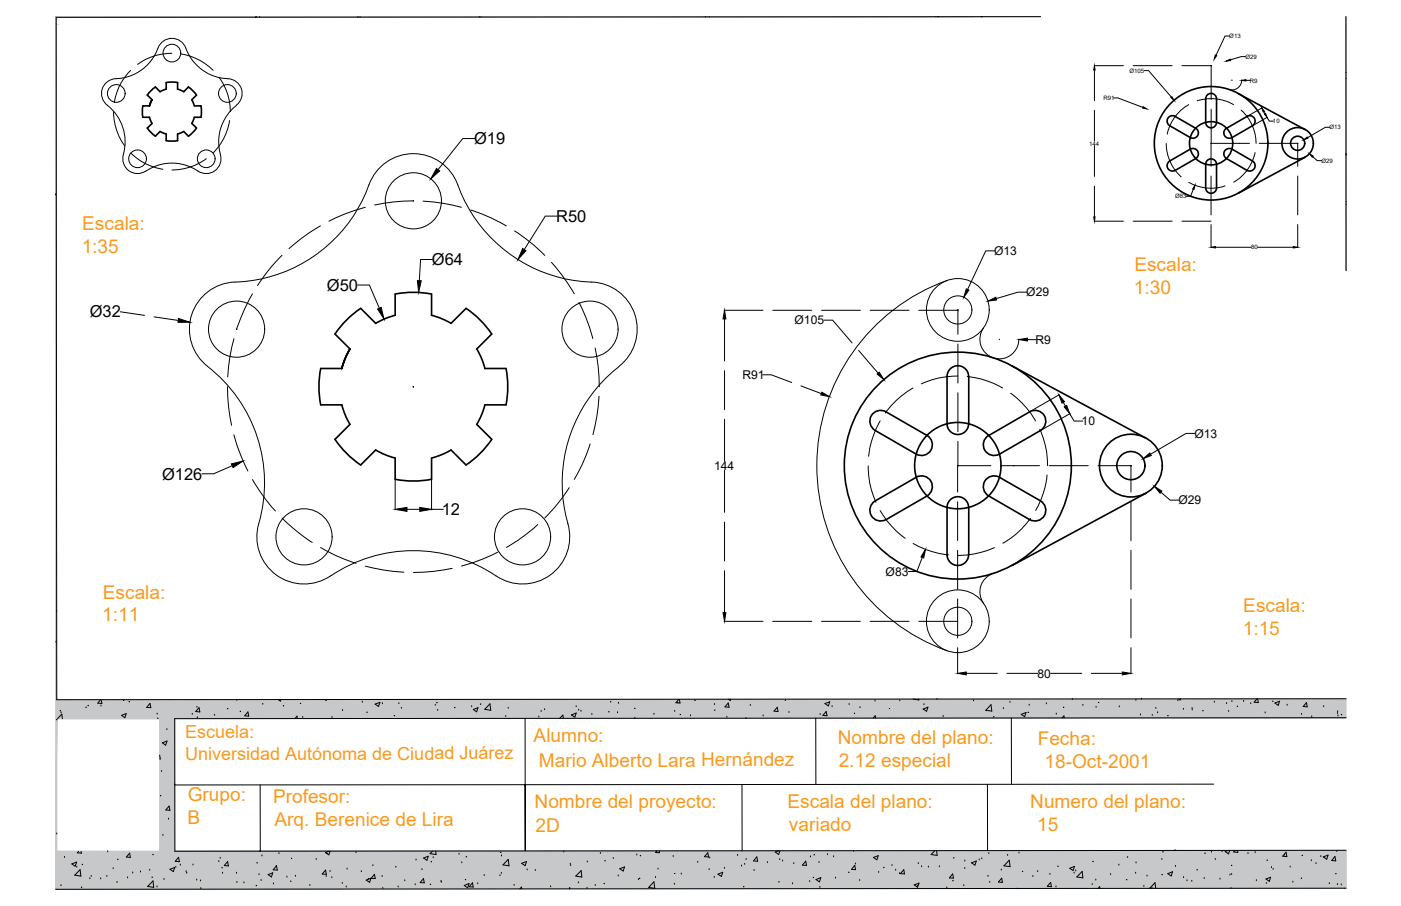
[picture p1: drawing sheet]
<svg xmlns="http://www.w3.org/2000/svg" width="432mm" height="279mm" viewBox="0 0 432 279" stroke-linecap="round" stroke-linejoin="round" font-family="sans-serif">
<!-- layer: Layer1 -->
<g fill="none" stroke="#000" stroke-width=".51">
<path d="M45.4 29.3l1.5 1.5-.8 1.9h-2.1l-.1 1.7 .1 1.8h2.1l.8 1.9-1.5 1.4 1.1 1.4 1.4 1.1M47.9 26.8l1.4 1.5 1.9-.8v-2l1.8-.2 1.7 .2v2l1.9 .8 1.5-1.5 1.3 1.2 1.2 1.3M47.9 26.8l-1.4 1.2-1.1 1.3M59.1 30.8l.8 1.9h2l.2 1.7-.1 1.8h-2.1l-.8 1.9M59.1 38.1l1.5 1.4-1.2 1.4-1.3 1.1-1.5-1.4M60.6 29.3l-1.5 1.4M360.2 36.1l.7-.4h.9l6.7 3.8a1.67 1.67 0 0 1 .6 2.3 1.67 1.67 0 0 1-2.2 .6l-6.7-3.9-.5-1.2zM371.6 30.5v7.3a1.67 1.67 0 0 0 1.7 1.6 1.67 1.67 0 0 0 1.6-1.6v-7.3M371.6 30.5a1.67 1.67 0 0 1 1.7-1.7 1.67 1.67 0 0 1 1.6 1.7M377.7 39.8l6.6-3.9a1.67 1.67 0 0 1 2.3 .6 1.67 1.67 0 0 1-.6 2.3l-6.3 3.6a1.67 1.67 0 0 1-2.2-.4 1.67 1.67 0 0 1 .2-2.2zM381.6 28.8l20.7 11.2M49.3 40.6l-1.4 1.4"/>
<path d="M49.3 40.5l1.9 .8v2.1l1.8 .1 1.7-.1v-2.1l1.9-.8M360.2 49.9l6.7-3.9a1.67 1.67 0 0 1 2.2 .6 1.67 1.67 0 0 1-.6 2.3l-6.3 3.6a1.67 1.67 0 0 1-2.1-.4 1.67 1.67 0 0 1 .1-2.2zM372.1 49.5a1.67 1.67 0 0 1 1.8-.4 1.67 1.67 0 0 1 1 1.6v7.2a1.67 1.67 0 0 1-1.6 1.7 1.67 1.67 0 0 1-1.7-1.7v-7.2zM377.7 46.3l1.2-.5 .8 .2 6.3 3.6a1.67 1.67 0 0 1 .6 2.3 1.67 1.67 0 0 1-2.3 .6l-6.6-3.9-.5-1.1zM402.3 48.5l-20.7 11.1M115.8 99.7a22.8 22.8 0 0 1 6-2.5v-6.5a29 29 0 0 1 11.2 0v6.5l3.1 1.1 2.9 1.4 4.6-4.6a29 29 0 0 1 8 7.9l-4.7 4.6a22.2 22.2 0 0 1 2.6 6.1M115.8 99.7l-4.6-4.6a29 29 0 0 0-7.9 7.9l4.5 4.6a22.7 22.7 0 0 0-2.5 6.1l-6.5-.1a29 29 0 0 0 0 11.2l6.6 .1a22 22 0 0 0 2.4 6l-4.5 4.6a29 29 0 0 0 7.9 7.9l4.6-4.6M149.4 113.6l6.6 .1a29.1 29.1 0 0 1 0 11.1l-6.6 .1M298.5 116.1a3.3 3.3 0 0 0-3.3-3.3 3.3 3.3 0 0 0-3.3 3.3v14.6a3.3 3.3 0 0 0 3.3 3.3 3.3 3.3 0 0 0 3.3-3.3M298.6 116.1v14.6M311.9 112.8l41.2 22.3M115.8 138.8a22.8 22.8 0 0 0 6 2.5"/>
<path d="M149.5 124.8a22.2 22.2 0 0 1-2.6 6.1l4.7 4.6a29 29 0 0 1-8 7.9l-4.6-4.6a22.8 22.8 0 0 1-6 2.5M317.3 127l-12.6 7.3a3.3 3.3 0 0 0-1.2 4.5 3.3 3.3 0 0 0 4.5 1.2M317.3 127a3.3 3.3 0 0 1 4.6 1.2 3.3 3.3 0 0 1-1.2 4.5l-12.6 7.4M121.8 141.3v6.5a29.1 29.1 0 0 0 11.2 0v-6.5M269.8 154.5a3.3 3.3 0 0 0-1.3 4.5 3.3 3.3 0 0 0 4.6 1.2M269.8 154.4l12.6-7.2a3.3 3.3 0 0 1 4.5 1.2 3.3 3.3 0 0 1-1.2 4.5l-12.6 7.3M282.4 140a3.3 3.3 0 0 0 4.5-1.2 3.3 3.3 0 0 0-1.2-4.5l-12.6-7.3a3.3 3.3 0 0 0-4.6 1.2 3.3 3.3 0 0 0 1.3 4.5l12.6 7.4M298.5 156.5a3.3 3.3 0 0 0-3.3-3.3 3.3 3.3 0 0 0-3.3 3.3v14.6a3.3 3.3 0 0 0 3.3 3.3 3.3 3.3 0 0 0 3.3-3.3M298.6 156.5v14.6M320.7 154.5a3.3 3.3 0 0 1 1.2 4.5 3.3 3.3 0 0 1-4.6 1.2M320.7 154.4l-12.7-7.2a3.3 3.3 0 0 0-4.5 1.2 3.3 3.3 0 0 0 1.2 4.5l12.6 7.3M353.1 152.1l-41.2 22.3"/>
<circle cx="373.3" cy="44.2" r="17.5"/>
<circle cx="373.3" cy="44.2" r="6.7"/>
<circle cx="399.9" cy="44.2" r="4.8"/>
<circle cx="399.9" cy="44.2" r="2.18"/>
<circle cx="295.2" cy="143.6" r="35"/>
<circle cx="295.2" cy="143.6" r="13.3"/>
<circle cx="348.6" cy="143.6" r="9.7"/>
<circle cx="348.6" cy="143.6" r="4.3"/>
</g>
<!-- layer: Layer4 -->
<g fill="none" stroke="#000" stroke-width=".31">
<path d="M53 16.4a17.3 17.3 0 0 0-10.6 3.5M55.8 16.7a18 18 0 0 1 9.9 5M35 34.4a17.9 17.9 0 0 0 3.4 10.6M40.3 21.7a17.3 17.3 0 0 0-5.1 9.9M67.5 23.8a17.9 17.9 0 0 1 3.5 10.6M70.7 37.2a18 18 0 0 1-5 9.9M366.4 32.3a13.6 13.6 0 0 0-6.7 9.1M369 31.1a13.7 13.7 0 0 1 11.2 1.2M373.3 33.7v10.5h11.8M373.3 20.2v10.5M382.5 34a13.9 13.9 0 0 1 4.6 10.2M40.3 47.2a17.8 17.8 0 0 0 9.9 5"/>
<path d="M63.6 49a18 18 0 0 1-10.6 3.4M359.5 44.3a13.9 13.9 0 0 0 4.6 10.2M366.4 56.2a13.7 13.7 0 0 0 11.2 1.1M386.8 47a13.8 13.8 0 0 1-6.6 9.2M388.1 44.2h11.9M86.9 78.8a50.5 50.5 0 0 0-7.5 9.3M98.8 69.7a51.6 51.6 0 0 0-9.7 7M112.6 63.9l-.5 .2a53.1 53.1 0 0 0-10.7 4.1M127.4 61.9a56.1 56.1 0 0 0-11.9 1.3M130.4 62h.1a54.9 54.9 0 0 1 11.7 1.9M145.1 64.8a50.8 50.8 0 0 1 10.9 4.9M158.6 71.2a53.4 53.4 0 0 1 9.3 7.6"/>
<path d="M77.8 90.6a56.8 56.8 0 0 0-4.9 11M170 80.9a56.3 56.3 0 0 1 7 9.7M178.4 93.2a53.4 53.4 0 0 1 4.3 11.2M295.2 95.6v7.5M70.1 119.3a56.1 56.1 0 0 0 1.3 11.9M72.1 104.5a54.4 54.4 0 0 0-1.9 11.8M183.4 107.3a56.1 56.1 0 0 1 1.3 12M281.4 119.6a27.1 27.1 0 0 0-8.6 7.8M295.2 116a25.7 25.7 0 0 0-11.2 2.4M295.2 106.1v12M298.1 116.1a27.4 27.4 0 0 1 10.9 3.6M72.1 134.1a50 50 0 0 0 4.3 11.2"/>
<path d="M181.9 136.9a49.7 49.7 0 0 1-4.9 10.9M184.6 122.2v.2a58.9 58.9 0 0 1-1.8 11.6M271.3 129.8l-.3 .4a27 27 0 0 0-3.3 10.5M295.2 136.1v7.5h10.2M295.2 121.1v12M311.5 121.3l.2 .1a27 27 0 0 1 7.5 8.4M320.5 132.4a26.1 26.1 0 0 1 2.4 11.2M77.8 147.9l.5 .9a53.6 53.6 0 0 0 6.6 8.8M87 159.8a54.9 54.9 0 0 0 9.2 7.5M175.4 150.4a51 51 0 0 1-7.5 9.3M267.6 143.7a26.2 26.2 0 0 0 2.4 11.2M271.3 157.5a28.1 28.1 0 0 0 7.7 8.5"/>
<path d="M308.4 143.6h12M317.6 159.9a25.9 25.9 0 0 1-8.5 7.6M322.7 146.5a26.7 26.7 0 0 1-3.5 10.9M323.4 143.6h12M338.4 143.6h10.2M98.8 168.8a48.8 48.8 0 0 0 10.9 4.9M112.6 174.6a58 58 0 0 0 11.9 1.9M139.4 175.3a56.9 56.9 0 0 1-12 1.2M153.4 170.3a53.4 53.4 0 0 1-11.2 4.3M165.7 161.8a54.4 54.4 0 0 1-9.6 7M281.4 167.6a28 28 0 0 0 11 3.5M306.5 168.9l-.3 .1a26.4 26.4 0 0 1-10.9 2.3"/>
</g>
<!-- layer: Layer3 -->
<g fill="none" stroke="#000" stroke-width=".31">
<path d="M378.9 11.1h-1.3l-2.8 6M383.9 17.5h-1.3l-3.4 1M337.3 20.2h8.9M337.3 21.6v9.4M337.3 34.1v9.4M343.2 30.2h1.3l7.8 2.9M349.3 20.2h12M352.6 21.8h1.4l7 8.1M364.3 20.2h9M373.3 20.2h.1M379.6 24.7h.1M379.7 24.7v.1"/>
<path d="M382.7 24.7a3 3 0 0 1-3.9 2.9M384 24.8h1.4M388.9 33.3l-4.6 2.6M389.5 34.5l.3 .5M390.5 36.2l.7 1.2h1.3M390.6 36.2l-4.6 2.6M409.8 39.3h-1.3l-5.5 3.2M146.3 42.7h-3.7l-7.6 9.6M337.3 44.9v9.5M337.3 57.4v9.5M367.8 58.3l-.9 2.3h-1.3M373.3 54.3v12"/>
<path d="M373.3 44.3v7M381.9 44.2v.1M399.9 44.2l.1 7.1M400 54.3v12M404.6 48.3l1.4 1.2h1.3M127.3 61.9h.2M127.4 61.9v.1M171.7 66.6h-3.6l-6.5 10.4M306.5 77.4h-2.7l-5.6 11.9M337.3 68.2h8.9M349.3 68.2h12M364.3 68.2h9"/>
<path d="M373.3 69.3v7M374.6 76.3h11M387.6 76.3h11M400 69.3v7M37.1 96.2l7.4 1.1M47.5 97.7l7.4 1.1M110.2 87.9h3.6l3.1 7.2M133.3 80h-3.7l-.4 6.5M223.2 95.7h12M223.3 98.4v12.9M238.2 95.7h12M253.2 95.7h12"/>
<path d="M254 98.7h2.6l6 7.1M268.2 95.7h12M283.2 95.7h12M295.1 95.6h.2M295.2 95.6v.1M316.4 90.1h-2.7l-6.7 2M72.9 101.5h.1M72.9 101.4v.2M127.4 119.2l-.1 .1M223.3 114.3v12M235 115.6h2.7l6.3 2.4M246.8 119l6.4 2.4"/>
<path d="M264.6 108l6 7.1M308 104.7h.1M314 104.6a6 6 0 0 1-7.8 5.8M316.7 104.7h2.7M223.3 129.3v13M326.5 121.7l-9.1 5.3M327.7 124.1l.7 1.1M329.7 127.6l1.3 2.3h2.7M329.8 127.5l-9.1 5.3M368.2 133.7h-2.7l-10.9 6.4M71.6 143.6l-5.7 2.5h-3.7M121.8 147.8v9.4"/>
<path d="M125.4 157.1h4M133 147.8v9.4M133 157.1h3.7M223.3 145v13M295.1 154.7v12M295.2 143.6v.1M295.3 143.6l-.2 8.1M312.4 143.6h.1M312.5 143.6v.1M348.5 143.6h.1M348.6 143.6v8.1M348.6 154.7v12"/>
<path d="M357.8 151.8l2.8 2.4h2.7M223.3 161v12M223.3 176v12.9M284.3 171.9l-1.7 4.3h-2.7M295.1 169.7v12.1M348.6 169.7v12.1M223.2 191.6h12M238.2 191.6h12M253.2 191.6h12M268.2 191.6h12M283.2 191.6h12M295.1 184.7v12"/>
<path d="M295.1 199.7v8.1M348.6 184.7v12M348.6 199.7v8.1M297.8 207.7h9.6M310.3 207.7h9.6M323.9 207.7h9.5M336.4 207.7h9.5"/>
</g>
<g fill="#000" stroke="#000" stroke-width=".31">
<path d="M374.6 16.9l.4 .3-.8 1.1zM377.9 18.9l1.2-.6 .2 .4zM337.3 20.2l.2 1.4h-.4zM352.3 32.9l1.2 .7-1.3-.3zM360.8 30.1l.4-.3 .7 1.2zM382.7 24.8l1.3-.2v.4zM388.9 33.3l.8 1-.4 .3zM389.7 35.2l.4-.3 .4 1.3zM134.5 52l1 .7-2.7 2.5zM368.3 57.1l-.3 1.3-.4-.1zM401.8 43.1l1.1-.8 .2 .3zM403.6 47.4l1.1 .7-.2 .4z"/>
<path d="M161.1 76.6l1 .7-2.5 2.8zM337.1 66.9h.4l-.2 1.3zM373.3 76.3l1.3-.3v.5zM398.6 76l1.4 .3-1.4 .2zM55 98.2l3.5 1.2h-3.6zM116.4 95.3l1.1-.5 .9 3.6zM128.7 86.5l1.1 .1-.8 3.6zM223.3 95.7l.4 2.7h-.9zM297.8 89.1l.8 .4-1.5 2.2zM304.5 92.9l2.4-1.2 .3 .8zM270.3 115.4l.7-.6 1.4 2.3zM314 104.7l2.7-.4v.9z"/>
<path d="M253.3 121l2.4 1.3-2.7-.5zM326.4 121.8l1.7 2.1-.8 .4zM328 125.5l.8-.5 .9 2.6zM352.3 141.4l2.1-1.7 .4 .8zM71.3 143.1l3.6-.9-3.1 2zM121.8 157.1l3.6-.6v1.2zM129.4 156.5l3.6 .6-3.6 .6zM355.8 150l2.3 1.4-.6 .7zM285.2 169.4l-.5 2.7-.9-.3zM222.8 188.9h.9l-.4 2.7zM295.1 207.7l2.7-.5v.9zM345.9 207.2l2.7 .5-2.7 .4z"/>
</g>
<!-- layer: Layer2 -->
<g fill="none" stroke="#000" stroke-width=".31">
<path d="M48.7 14.9a14.2 14.2 0 0 1-13 9.4M48.7 14.8a4.6 4.6 0 0 1 4.3-3 4.6 4.6 0 0 1 4.3 3M57.3 14.9a14.3 14.3 0 0 0 13 9.4M35.7 24.3a4.6 4.6 0 0 0-4.2 3.1 4.6 4.6 0 0 0 1.5 5 14.6 14.6 0 0 1 4.9 16 4.6 4.6 0 0 0 2.1 4.5 4.6 4.6 0 0 0 5-.2M70.2 24.3a4.6 4.6 0 0 1 4.2 3.1 4.6 4.6 0 0 1-1.5 5M72.9 32.5a14.5 14.5 0 0 0-4.8 15.9 4.6 4.6 0 0 1-2.2 4.5 4.6 4.6 0 0 1-4.9-.2M45 52.8a14.2 14.2 0 0 1 16 0M182.3 87a14.5 14.5 0 0 1 13.4 10 14.5 14.5 0 0 1-4.9 16M182.4 87a45.7 45.7 0 0 1-41.8-31.2 14.5 14.5 0 0 0-13.8-8.4 14.5 14.5 0 0 0-13.1 9.6 45.6 45.6 0 0 1-42.6 30.1 14.5 14.5 0 0 0-12.2 10.5 14.5 14.5 0 0 0 5.1 15.4M291.9 86.5a60.7 60.7 0 0 0-40.1 57.1 60.7 60.7 0 0 0 40.1 57.1M64 113a45.6 45.6 0 0 1 15.4 49.8 14.5 14.5 0 0 0 6.3 14.9 14.5 14.5 0 0 0 16.2-.1 45.7 45.7 0 0 1 51 0M190.8 113a45.4 45.4 0 0 0-15.8 48.6"/>
<path d="M303.1 101.2a6 6 0 0 0 3 9.1M175 161.5a14.5 14.5 0 0 1-5.4 15.8 14.5 14.5 0 0 1-16.7 .3M306.1 176.8a6 6 0 0 0-3 9.2"/>
<circle cx="53" cy="16.4" r="2.73"/>
<circle cx="35.8" cy="28.8" r="2.73"/>
<circle cx="70.1" cy="28.8" r="2.73"/>
<circle cx="42.4" cy="49" r="2.73"/>
<circle cx="63.6" cy="49" r="2.73"/>
<circle cx="127.4" cy="61.9" r="8.7"/>
<circle cx="295.2" cy="95.6" r="9.7"/>
<circle cx="295.2" cy="95.6" r="4.3"/>
<circle cx="72.9" cy="101.5" r="8.7"/>
<circle cx="181.8" cy="101.5" r="8.7"/>
<circle cx="93.7" cy="165.6" r="8.7"/>
<circle cx="161.1" cy="165.6" r="8.7"/>
<circle cx="295.2" cy="191.6" r="9.7"/>
<circle cx="295.2" cy="191.6" r="4.3"/>
</g>
<!-- layer: 0 -->
<g fill="#c7c8ca" stroke="#c7c8ca" stroke-width=".31">
<path d="M17.1 5.3h.2z"/>
<path d="M17.1 6h.2z"/>
<path d="M17.1 7.4l.2 .1z"/>
<path d="M17.5 215.8l397.4-.3v.3z"/>
<path d="M17.1 209.2l.4 6.6h-.4z"/>
<path d="M17.1 221.4l36.7 .2h-36.7z"/>
<path d="M53.9 262.5l361-.3v.3z"/>
<path d="M17.1 261.2l.4 1.4h-.4z"/>
<path d="M17.1 262.6l397.8 .4h-397.8z"/>
<path d="M17.1 263.9l397.8 .4h-397.8z"/>
<path d="M17.1 265.7l397.8 .7h-397.8z"/>
<path d="M17.1 267l397.8 .6h-397.8z"/>
<path d="M17.1 267.6l397.8 .6h-397.8z"/>
<path d="M17.1 268.2l397.8 .6h-397.8z"/>
<path d="M17.1 268.8l397.8 .5h-397.8z"/>
<path d="M17.1 269.3l397.8 .5h-397.8z"/>
<path d="M17.1 269.9l397.8 .4h-397.8z"/>
<path d="M17.1 270.3l397.8 .5h-397.8z"/>
<path d="M17.1 270.9l397.8 .3h-397.8z"/>
<path d="M17.1 271.2l397.8 .5h-397.8z"/>
<path d="M17.1 271.7l397.8 .3h-397.8z"/>
<path d="M17.1 272l397.8 .5h-397.8z"/>
<path d="M17.1 272.5l397.8 .2h-397.8z"/>
<path d="M17.1 272.7l397.8 .4h-397.8z"/>
<path d="M17.1 273.1l397.8 .1z"/>
<path d="M17.1 273.2l397.8 .4h-397.8z"/>
<path d="M17.1 273.6l397.8 .2h-397.8z"/>
<path d="M17.1 273.9h397.3z"/>
<path d="M17.1 274l88.2 .2h-88.2z"/>
<path d="M17.1 5.1h283.1zM247.5 5.1h73.2z"/>
<path d="M17.1 5.3l283.1-.2zM17.1 5.1h283.1l-283.1 .2z"/>
<path d="M17.3 5.3l-.2 .7h.2zM17.1 5.3h.2l-.2 .7z"/>
<path d="M17.3 6l-.2 1.4 .2 .1zM17.1 6h.2l-.2 1.4z"/>
<path d="M414.8 5.1l.1 78.4zM414.8 5.1l.1 1.2z"/>
<path d="M17.3 7.5l-.2 201.7 .4 6.6zM17.1 7.5h.2l-.2 201.7z"/>
<path d="M17.1 221.3h397.8v-.1zM17.1 216l397.8 5.2-397.8 .1z"/>
<path d="M17.1 216l397.8 5.2v-5.4zM17.1 215.8h397.8l-397.8 .2z"/>
<path d="M17.1 221.4l36.7 .2 361.1-.3zM17.1 221.3h397.8z"/>
<path d="M17.1 221.6h36.7zM17.1 221.6h36.7z"/>
<path d="M49.2 221.6l4.7 40.9-.1-40.9zM49.2 221.6l4.7 40.9h-4.7z"/>
<path d="M49.2 262.5l365.7 .1zM49.2 262.5l365.7 .1z"/>
<path d="M17.5 221.6l-.4 39.6 .4 1.4zM17.1 221.6h.4l-.4 39.6z"/>
<path d="M17.1 262.6h397.8zM17.1 262.6h397.8z"/>
<path d="M17.1 262.6l397.8 .4v-.4zM17.1 262.6h397.8z"/>
<path d="M17.1 263.9l397.8-.1zM17.1 263l397.8 .8-397.8 .1z"/>
<path d="M17.1 263l397.8 .8v-.8zM17.1 263h397.8z"/>
<path d="M17.1 263.9l397.8 .4v-.4zM17.1 263.9h397.8z"/>
<path d="M17.1 265.2l397.8-.1zM17.1 264.4l397.8 .7-397.8 .1z"/>
<path d="M17.1 264.4l397.8 .7v-.8zM17.1 264.3h397.8z"/>
<path d="M17.1 265.7h397.8zM17.1 265.2l397.8 .5h-397.8z"/>
<path d="M17.1 265.2l397.8 .5v-.5zM17.1 265.2h397.8z"/>
<path d="M17.1 265.7l397.8 .7v-.7zM17.1 265.7h397.8z"/>
<path d="M17.1 267l397.8-.1zM17.1 266.5l397.8 .4-397.8 .1z"/>
<path d="M17.1 266.5l397.8 .4v-.5zM17.1 266.4h397.8z"/>
<path d="M17.1 267l397.8 .6v-.6zM17.1 267h397.8z"/>
<path d="M17.1 267.6l397.8 .6v-.6zM17.1 267.6h397.8z"/>
<path d="M17.1 268.2l397.8 .6v-.6zM17.1 268.2h397.8z"/>
<path d="M17.1 268.8l397.8 .5v-.5zM17.1 268.8h397.8z"/>
<path d="M17.1 269.3l397.8 .5v-.5zM17.1 269.3h397.8z"/>
<path d="M17.1 269.9l397.8 .4v-.5zM17.1 269.8h397.8z"/>
<path d="M17.1 270.3l397.8 .5v-.5zM17.1 270.3h397.8z"/>
<path d="M17.1 270.9l397.8 .3v-.4zM17.1 270.8h397.8z"/>
<path d="M17.1 271.2l397.8 .5v-.5zM17.1 271.2h397.8z"/>
<path d="M17.1 271.7l397.8 .3v-.3zM17.1 271.7h397.8z"/>
<path d="M17.1 272l397.8 .5v-.5zM17.1 272h397.8z"/>
<path d="M17.1 272.5l397.8 .2v-.2zM17.1 272.5h397.8z"/>
<path d="M17.1 272.7l397.8 .4v-.4zM17.1 272.7h397.8z"/>
<path d="M17.1 273.1l397.8 .1zM17.1 273.1h397.8z"/>
<path d="M17.1 273.2l397.8 .4v-.4zM17.1 273.2h397.8z"/>
<path d="M17.1 273.6h397.8zM17.1 273.6h397.8z"/>
<path d="M17.1 273.6l397.8 .2v-.2zM17.1 273.6h397.8z"/>
<path d="M414.4 273.9l.5-.1zM17.1 273.8h397.8zM17.1 273.8l397.3 .1z"/>
<path d="M17.1 273.9l353 .1zM17.1 273.9h397.3z"/>
<path d="M17.1 274.2h88.2zM17.1 274.2h88.2z"/>
<path d="M17.1 274l88.2 .2 264.8-.2zM17.1 274h353z"/>
</g>
<g fill="none" stroke="#000" stroke-width=".31">
<path d="M79.1 5.1l-.3 .2M80.1 5.1l-.1 .2M110.4 5.1l-.2 .2M111 5.1v.2M147.8 5.1l-.1 .2M148.3 5.1v.2M217.4 5.1l.1 .1M218.7 5.1l-.1 .1M288.4 5.1h.1M320.7 5.1l-303.4 .2 .2 210.5 397.4-.3M414.8 5.1l.1 78.4M414.8 24.2h.1"/>
<path d="M414.9 22.3l-.1 .1M17.1 59.8v.2M17.5 188.4v.1M18.8 219.9h.1M31 215.8l-.9 1 1.3 .1-.2-1.1M31.1 217.7h.1M46.2 216.9l.3 1.3h-1.3zM60.7 218.1h.1M61.3 218.2l.3 1.4-1.3-.2zM73 216h.1M76.4 219.6l.3 1.3-1.3-.2zM85.8 215.7l.6 .5 .2-.5"/>
<path d="M100.5 216.1h.1M105.6 219.1h.1M111.7 216.5h.1M115.6 217.1l1.5-.5-.4 1.3zM117.9 217h.1M122.9 217h.1M134.2 217.5h.1M145.4 217.9h.1M145.9 218.8l1.4-.6-.4 1.3zM151 217.1l.3 1.9-1.9-.2zM156.6 218.4h.1M167.9 218.9h.1"/>
<path d="M178.4 219h.1M179.1 219.3h.1M190.3 219.8h.1M190.6 216.9h.1M207.9 219.4h.1M209.2 215.7l-.9 1 1.3 .1-.2-1.1M220.2 217.3h.1M224.5 216.8l.2 1.3-1.3-.1zM224.5 215.6l.6 .4 .1-.4M239.6 218.1l.2 1.3-1.3-.1zM243.2 219.7h.1M254.3 217l1.4-.6-.4 1.3z"/>
<path d="M254.6 219.4l.3 1.3-1.3-.1zM256.5 217.9h.1M261.7 217.3h.1M265 218.2h.1M269.7 216.2h.1M277.3 216.1h.1M281.4 215.6l1.8 .3v-.3M284.5 218.7l1.5-.6-.4 1.2zM288.8 215.7h.1M300.1 216.1h.1M304 219.2h.1M305.4 217.3l.3 2-1.9-.3z"/>
<path d="M309.2 218.5h.1M311.3 216.6h.1M317.2 217.5h.1M322.5 217.1h.1M330.5 215.7h.1M333.8 217.5h.1M337.8 218.1h.1M345 218h.1M350.1 216h.1M351.8 215.6h.1M356.2 218.5h.1M356.8 219.8h.1"/>
<path d="M363 216.1h.1M363.2 215.5l.5 .4 .2-.4M364.7 218.8h.1M367.4 218.5h.1M367.5 218.9h.1M374.3 216.5h.1M378 217h.1M378.7 219.4h.1M379.7 216.4h.1M383.3 216.3h.1M385.5 217h.1M387.4 215.5l-.9 1 1.3 .2-.2-1.2"/>
<path d="M389.9 219.9h.1M392.9 216.8l1.5-.5-.4 1.2zM396.7 217.5h.1M402.7 216.7l.2 1.3-1.2-.1zM408 217.9h.1M412.3 219.5h.1M17.5 221.8v.2M17.7 221.6l1.4-1.4 .1 1.4M37.5 220.6l1.4-.5-.4 1.2zM48.4 220.2h.1M49.2 232.8l.2 1.3-.2-.1M50 229.1l1.5-.6-.4 1.3z"/>
<path d="M51.4 225h.1M90.9 221.6l.6-.7 .2 .7M93.3 221.2h.1M161.8 221.5l.1 40.9-.1-20.4-108 .1M166.1 221.1h.1M172.5 221.5l1-1 .1 1M176.1 220.5l1.5-.6-.4 1.3zM195.7 221.5h.1M201.5 220.3h.1M212.8 220.7h.1M224 221.2h.1M235.2 220.8h.1"/>
<path d="M251.4 221.5l.1 20.4M252.8 220.4h.1M269.2 221.4l.5-.7 .2 .7M290.7 221h.1M311.7 221.4v20.5M314.7 220.3l1.5-.6-.4 1.3zM325.5 220.2h.1M327.3 221.4l.6-.6 .1 .6M351.5 220.5h.1M355.1 220.6h.1M401.2 220.3h.1M404.3 221.1h.1"/>
<path d="M412.2 220h.1M412.4 220.8h.1M414.9 221.3l-361.1 .3 .1 40.9 361-.3M17.5 257.2h.1M50.2 257.6h.1M51.9 252.6h.1M52.1 248.6l.3 1.3-1.3-.1zM53.8 242.1h.1M80.2 242v20.5M228.7 241.9v20.5M304.3 241.9l.1 20.4M374.1 241.8l-212.3 .2"/>
<path d="M18.8 273.1h.1M19.9 264.4h.1M22.1 266.4l1.5-.5-.4 1.2zM23.7 267.4h.1M24.2 262.6l-.4 .4 1.3 .1-.1-.5M24.7 268.2l.2 2-1.9-.3zM27.7 271h.1M28.1 270.3h.1M31 271h.1M32.9 270.3h.1M33.2 262.7h.1M34.9 267.9h.1"/>
<path d="M39.3 270.7h.1M40 263.1l.2 1.3-1.3-.1zM40.9 269.2h.1M43.3 268.9h.1M46.1 268.4h.1M47.2 271.7l.2 2-1.9-.3zM48.4 273.5h.1M50.5 271.2h.1M52.4 268.1l1.4-.6-.4 1.3zM54.2 267.5h.1M55 264.4l.3 1.3-1.3-.1zM55.6 266.8h.1"/>
<path d="M57.4 268.8h.1M59.5 266.8h.1M60.6 271.4h.1M61.8 271.7h.1M61.9 274h.1M67.4 265.7h.1M67.9 264.7h.1M68.6 269.3h.1M70.1 265.7l.3 1.4-1.3-.2zM72.9 269.3h.1M73 272.1h.1M75.2 272.3h.1"/>
<path d="M79.8 269.8h.1M80.1 262.6h.1M80.5 271.5h.1M80.7 264h.1M82.6 269.7l1.5-.5-.4 1.2zM84.3 272.6h.1M85.2 267.2h.1M85.2 267l.3 1.3-1.3-.1zM86 263.2h.1M88.4 270.5h.1M91.1 270.2h.1M95.5 273.1h.1"/>
<path d="M97.5 265.1h.1M100.3 268.3l.3 1.3h-1.3zM101.4 262.5l-1.1 .4 1 .7 .4-1.1M101.7 268.7h.1M102.3 270.7h.1M105.5 272.4h.1M106.7 273.5h.1M107 268h.1M109.7 262.9h.1M112.9 271.4l1.4-.6-.4 1.3zM113.5 271.2h.1M114.9 267h.1"/>
<path d="M115.4 269.6l.3 1.3h-1.3zM117.8 270.3h.1M118 274h.1M122.7 273.5h.1M124.8 271.6h.1M128 272.9h.1M128.2 265.2h.1M130 268.2h.1M130.5 270.9l.3 1.4-1.3-.1zM130.6 264.6l1.4-.6-.4 1.3zM133.3 262.5l-.8 .7 1.9 .3-.1-1M133.5 264.5h.1"/>
<path d="M135.9 271.8h.1M136 272.1h.1M141.5 263.5h.1M142.3 266.1h.1M143.1 273.1l1.5-.6-.5 1.3zM145.6 272.3l.2 1.3-1.2-.2zM147.2 272.6h.1M149.2 270h.1M154.5 269.3h.1M154.6 264h.1M156.6 265l.3 2-1.9-.3zM158.5 273h.1"/>
<path d="M160.2 274.1l.5-.5 .1 .5M160.8 266.2l1.5-.5-.5 1.3zM162.5 268.3h.1M169.7 273.5h.1M173.8 262.7h.1M175.5 274.1h.1M175.8 266.5h.1M178.3 272.3h.1M179.1 268.5l.2 2-1.8-.3zM180.9 274h.1M181 265.8h.1M183.5 273.1h.1"/>
<path d="M185 263.2h.1M189 264.8h.1M190.5 270.1h.1M191 267.9l1.5-.6-.4 1.3zM196.3 263.7h.1M196.8 271.3h.1M201.5 271.9l.3 2.1-1.9-.3zM202 270.6h.1M202.3 263h.1M202.4 262.4l-.3 .5 1.2 .1-.1-.6M202.8 268h.1M207.5 264.1h.1"/>
<path d="M207.9 272.7h.1M210 269.6h.1M215.1 265.9h.1M218.1 263l.3 1.3-1.3-.1zM218.7 264.6h.1M220.1 270.6h.1M221.3 269.6l1.5-.6-.5 1.3zM223.3 267.8h.1M227.3 263.8h.1M228.6 267.1h.1M230 265.1h.1M232.4 268.4h.1"/>
<path d="M233.3 264.3l.2 1.3-1.3-.1zM236.5 266h.1M240 262.4l-1.1 .4 1.1 .7 .4-1.1M241.2 265.5h.1M244.3 272.6h.1M244.6 266.3h.1M248.3 265.6l.3 1.3-1.3-.1zM249.6 271.9h.1M249.8 264.3h.1M251.5 271.2l1.5-.5-.4 1.3zM252.4 266h.1M252.7 273.7h.1"/>
<path d="M255.1 263.6h.1M256.9 264.2h.1M257.5 270.8h.1M263.1 262.5h.1M263.4 266.9l.3 1.3-1.3-.1zM263.7 266.5h.1M265 271.5h.1M269.2 264.4l1.5-.5-.4 1.2zM270.8 269h.1M274.9 266.9h.1M276.1 268.4h.1M277.2 269.4h.1"/>
<path d="M278.6 268.2l.2 1.3-1.3-.1zM281.8 272.9l1.5-.6-.5 1.3zM284.1 267.3h.1M286.1 267.4h.1M288.1 262.4l-1.1 1.1 1.8 .3-.1-1.4M289.5 267.3h.1M291.8 273.8h.1M293.6 269.5l.3 1.3-1.3-.1zM297.1 273.1h.1M297.3 267.9h.1M297.3 265.5h.1M299.4 266.1l1.5-.6-.4 1.3z"/>
<path d="M301.8 265.2h.1M302.6 264.9h.1M305.1 272.1h.1M308.6 268.3h.1M308.7 270.8l.2 1.3-1.2-.1zM310.6 263.8h.1M311.1 265.3l.2 2-1.9-.3zM313.4 274h.1M314.1 263.1h.1M318.3 270.3h.1M319.8 268.8h.1M323.6 269.6h.1"/>
<path d="M323.8 272.1l.3 1.3-1.3-.1zM325.5 273.5h.1M329.7 267.8l1.5-.6-.5 1.2zM331 269.3h.1M331.6 268.6h.1M333.5 268.7l.3 2-1.9-.3zM337.7 271.4h.1M338.5 274l.4-.6 .1 .6M342.3 269.7h.1M344.8 266.8h.1M350 269.3h.1M350.1 266.1h.1"/>
<path d="M352.6 273.4h.1M353.5 270.2h.1M355 273.9h.1M356.2 274l-.2-1.8-1.6 1.7 .3 .1M358.1 265.1h.1M359.9 269.4l1.5-.6-.4 1.3zM362.2 262.3h.1M362.3 267.2h.1M364.8 270.7h.1M365.8 271.6h.1M367.3 271.8h.1M371.1 270.9h.1"/>
<path d="M371.4 263.3h.1M373.4 262.8h.1M374.6 265.1h.1M376 271.1h.1M376.6 262.6h.1M378.5 262.3l-.9 .3 1 .7 .4-1M379.1 269.8h.1M379.6 269.7h.1M380.7 262.3l-.5 .4 1.3 .2-.1-.6M384.6 263.2h.1M386.8 262.9h.1M387.2 271.6h.1"/>
<path d="M390.2 271.1l1.4-.6-.4 1.3zM391.9 267.6h.1M392.4 268.1h.1M395.9 263.7h.1M396.4 262.8l.2 1.4-1.2-.2zM397.6 267.4h.1M398.5 272h.1M404.2 265.4h.1M405.6 266.3h.1M407.1 264.2h.1M407.8 264.3l1.5-.6-.4 1.3zM409.7 272.5h.1"/>
<path d="M411.4 264.1l.3 1.4-1.2-.1zM412.2 272.8h.1M413.4 272.9h.1M414.9 273.9l-397.8 .3"/>
</g>
<g fill="#000" stroke="#000" stroke-width=".31">
<path d="M289.1 5.1h.2zM17.2 197.9h.2zM18.6 219.1v.2zM26.5 218v.2zM100.5 215.9h.2zM123.7 218.3h.1zM134.8 218.9h.2zM140.2 218.1v.2zM148 217.1h.2zM208.8 216.7h.2zM214.2 215.9v.2zM263.3 220h.1z"/>
<path d="M274.1 218.5h.1zM284.7 217.1h.2zM316.9 219.6v.2zM327.8 218v.2zM338.6 216.5v.2zM392.2 216.3h.2zM60.7 221.2h.2zM66.1 220.4v.1zM229.8 221.5h.2zM413.4 220.4h.2zM49.4 245.4h.2zM25.3 266.6h.2z"/>
<path d="M68.4 267.6h.1zM89.5 271.8h.2zM89.8 264.7h.2zM100.5 270.1h.1zM100.7 263.2h.2zM111.4 268.6v.1zM143.4 271.2h.2zM175.5 273.8h.2zM175.8 266.8h.1zM197.1 270.9h.1zM197.4 263.8v.2zM240.2 264.9h.2z"/>
<path d="M250.6 270.6h.2zM250.9 263.6h.1zM261.5 269h.2zM282.7 273.1h.2zM293.9 264.6h.1zM304.4 270.1h.2zM304.7 263.1h.1zM336.6 272.6h.1zM347.2 271.3h.1zM390.5 265.3h.2zM401 270.8h.2zM411.6 269.4h.2z"/>
<circle cx="302.5" cy="5.1" r=".07"/>
<circle cx="302.6" cy="5.1" r=".07"/>
<circle cx="17.1" cy="60" r=".07"/>
<circle cx="414.9" cy="47.7" r=".07"/>
<circle cx="414.9" cy="47.5" r=".07"/>
<circle cx="27.2" cy="217.6" r=".07"/>
<circle cx="38.1" cy="215.9" r=".07"/>
<circle cx="39.8" cy="216.4" r=".07"/>
<circle cx="70.2" cy="218.5" r=".07"/>
<circle cx="74.1" cy="219.4" r=".07"/>
<circle cx="81" cy="217" r=".07"/>
<circle cx="87.4" cy="217.6" r=".07"/>
<circle cx="92.6" cy="216.9" r=".07"/>
<circle cx="113.1" cy="219.6" r=".07"/>
<circle cx="134.7" cy="216.7" r=".07"/>
<circle cx="166.8" cy="219.2" r=".07"/>
<circle cx="177.6" cy="217.8" r=".07"/>
<circle cx="187.7" cy="219.5" r=".07"/>
<circle cx="188.2" cy="216.4" r=".07"/>
<circle cx="195.7" cy="218.4" r=".07"/>
<circle cx="231.3" cy="217.4" r=".07"/>
<circle cx="242.1" cy="215.9" r=".07"/>
<circle cx="370.7" cy="219.2" r=".07"/>
<circle cx="381.4" cy="217.8" r=".07"/>
<circle cx="48.6" cy="221.5" r=".07"/>
<circle cx="59.3" cy="220.1" r=".07"/>
<circle cx="102.3" cy="221.1" r=".07"/>
<circle cx="121.6" cy="220.7" r=".07"/>
<circle cx="155.9" cy="220.8" r=".07"/>
<circle cx="182.4" cy="220.2" r=".07"/>
<circle cx="209.7" cy="220.3" r=".07"/>
<circle cx="306.3" cy="221" r=".07"/>
<circle cx="359.9" cy="220.7" r=".07"/>
<circle cx="25.1" cy="273.6" r=".07"/>
<circle cx="36.1" cy="272" r=".07"/>
<circle cx="36.3" cy="265" r=".07"/>
<circle cx="46.9" cy="270.5" r=".07"/>
<circle cx="57.5" cy="269.2" r=".07"/>
<circle cx="79" cy="273.1" r=".07"/>
<circle cx="79.2" cy="266.1" r=".07"/>
<circle cx="122" cy="267.3" r=".07"/>
<circle cx="132.7" cy="272.7" r=".07"/>
<circle cx="132.9" cy="265.7" r=".07"/>
<circle cx="143.7" cy="264.2" r=".07"/>
<circle cx="154.1" cy="269.9" r=".07"/>
<circle cx="154.3" cy="262.9" r=".07"/>
<circle cx="165" cy="268.3" r=".07"/>
<circle cx="186.2" cy="272.5" r=".07"/>
<circle cx="186.5" cy="265.4" r=".07"/>
<circle cx="207.9" cy="269.4" r=".07"/>
<circle cx="218.6" cy="268" r=".07"/>
<circle cx="229.2" cy="273.4" r=".07"/>
<circle cx="229.5" cy="266.4" r=".07"/>
<circle cx="240.1" cy="272" r=".07"/>
<circle cx="272.4" cy="267.5" r=".07"/>
<circle cx="283" cy="266.2" r=".07"/>
<circle cx="293.7" cy="271.6" r=".07"/>
<circle cx="313.5" cy="274" r=".07"/>
<circle cx="315.2" cy="268.7" r=".07"/>
<circle cx="326.1" cy="267.1" r=".07"/>
<circle cx="336.9" cy="265.6" r=".07"/>
<circle cx="347.5" cy="264.3" r=".07"/>
<circle cx="358.2" cy="269.7" r=".07"/>
<circle cx="358.4" cy="262.7" r=".07"/>
<circle cx="369" cy="268.2" r=".07"/>
<circle cx="379.4" cy="273.9" r=".07"/>
<circle cx="379.6" cy="266.9" r=".07"/>
<circle cx="390.3" cy="272.3" r=".07"/>
<circle cx="401.4" cy="263.8" r=".07"/>
<circle cx="412" cy="262.4" r=".07"/>
</g>
<g font-size="5.9" fill="#f8991e">
<text x="25.4" y="71">Escala:</text>
<text x="25.2" y="78">1:35</text>
<text x="349.6" y="83.5">Escala:</text>
<text x="349.5" y="90.6">1:30</text>
<text x="31.7" y="184.6">Escala:</text>
<text x="31.5" y="191.7">1:11</text>
<text x="383.2" y="188.7">Escala:</text>
<text x="383" y="195.7">1:15</text>
<text x="164.5" y="228.8">Alumno:</text>
<text x="258.2" y="229.4">Nombre del plano:</text>
<text x="319.8" y="229.6">Fecha:</text>
<text x="166.1" y="236.4">Mario Alberto Lara Hernández</text>
<text x="258.5" y="236.6">2.12 especial</text>
<text x="321.9" y="236.9">18-Oct-2001</text>
<text x="57.9" y="246.9">Grupo:</text>
<text x="84.2" y="247.7">Profesor:</text>
<text x="164.8" y="249.2">Nombre del proyecto:</text>
<text x="242.7" y="249.2">Escala del plano:</text>
<text x="317.5" y="249.2">Numero del plano:</text>
<text x="57.8" y="254">B</text>
<text x="84.6" y="254.7">Arq. Berenice de Lira</text>
<text x="165.1" y="256.4">2D</text>
<text x="243.2" y="256.4">variado</text>
<text x="319.6" y="256.3">15</text>
</g>
<g font-size="5.6" fill="#f8991e">
<text x="57" y="227.6">Escuela:</text>
<text x="57" y="234.3">Universidad Autónoma de Ciudad Juárez</text>
</g>
<g font-size="5.1">
<text x="146.1" y="44.5">Ø19</text>
<text x="171.4" y="68.4">R50</text>
<text x="133.1" y="81.8">Ø64</text>
<text x="100.8" y="89.7">Ø50</text>
<text x="27.6" y="97.9">Ø32</text>
<text x="50" y="147.9">Ø126</text>
<text x="136.1" y="158.9">12</text>
</g>
<g font-size="3.7">
<text x="306.4" y="78.6">Ø13</text>
<text x="316.3" y="91.4">Ø29</text>
<text x="244.9" y="100">Ø105</text>
<text x="319.1" y="106.1">R9</text>
<text x="228.8" y="116.9">R91</text>
<text x="333.4" y="131.2">10</text>
<text x="368.1" y="135">Ø13</text>
<text x="220.1" y="145">144</text>
<text x="363.2" y="155.5">Ø29</text>
<text x="273" y="177.6">Ø83</text>
<text x="319.8" y="209">80</text>
</g>
<g font-size="1.9">
<text x="378.9" y="11.7">Ø13</text>
<text x="348.1" y="22.4">Ø105</text>
<text x="383.8" y="18.1">Ø29</text>
<text x="385.2" y="25.5">R9</text>
<text x="340.1" y="30.9">R91</text>
<text x="392.3" y="38">10</text>
<text x="409.7" y="39.9">Ø13</text>
<text x="335.7" y="44.9">144</text>
<text x="407.3" y="50.2">Ø29</text>
<text x="362.2" y="61.2">Ø83</text>
<text x="385.6" y="76.9">80</text>
</g>
</svg>
